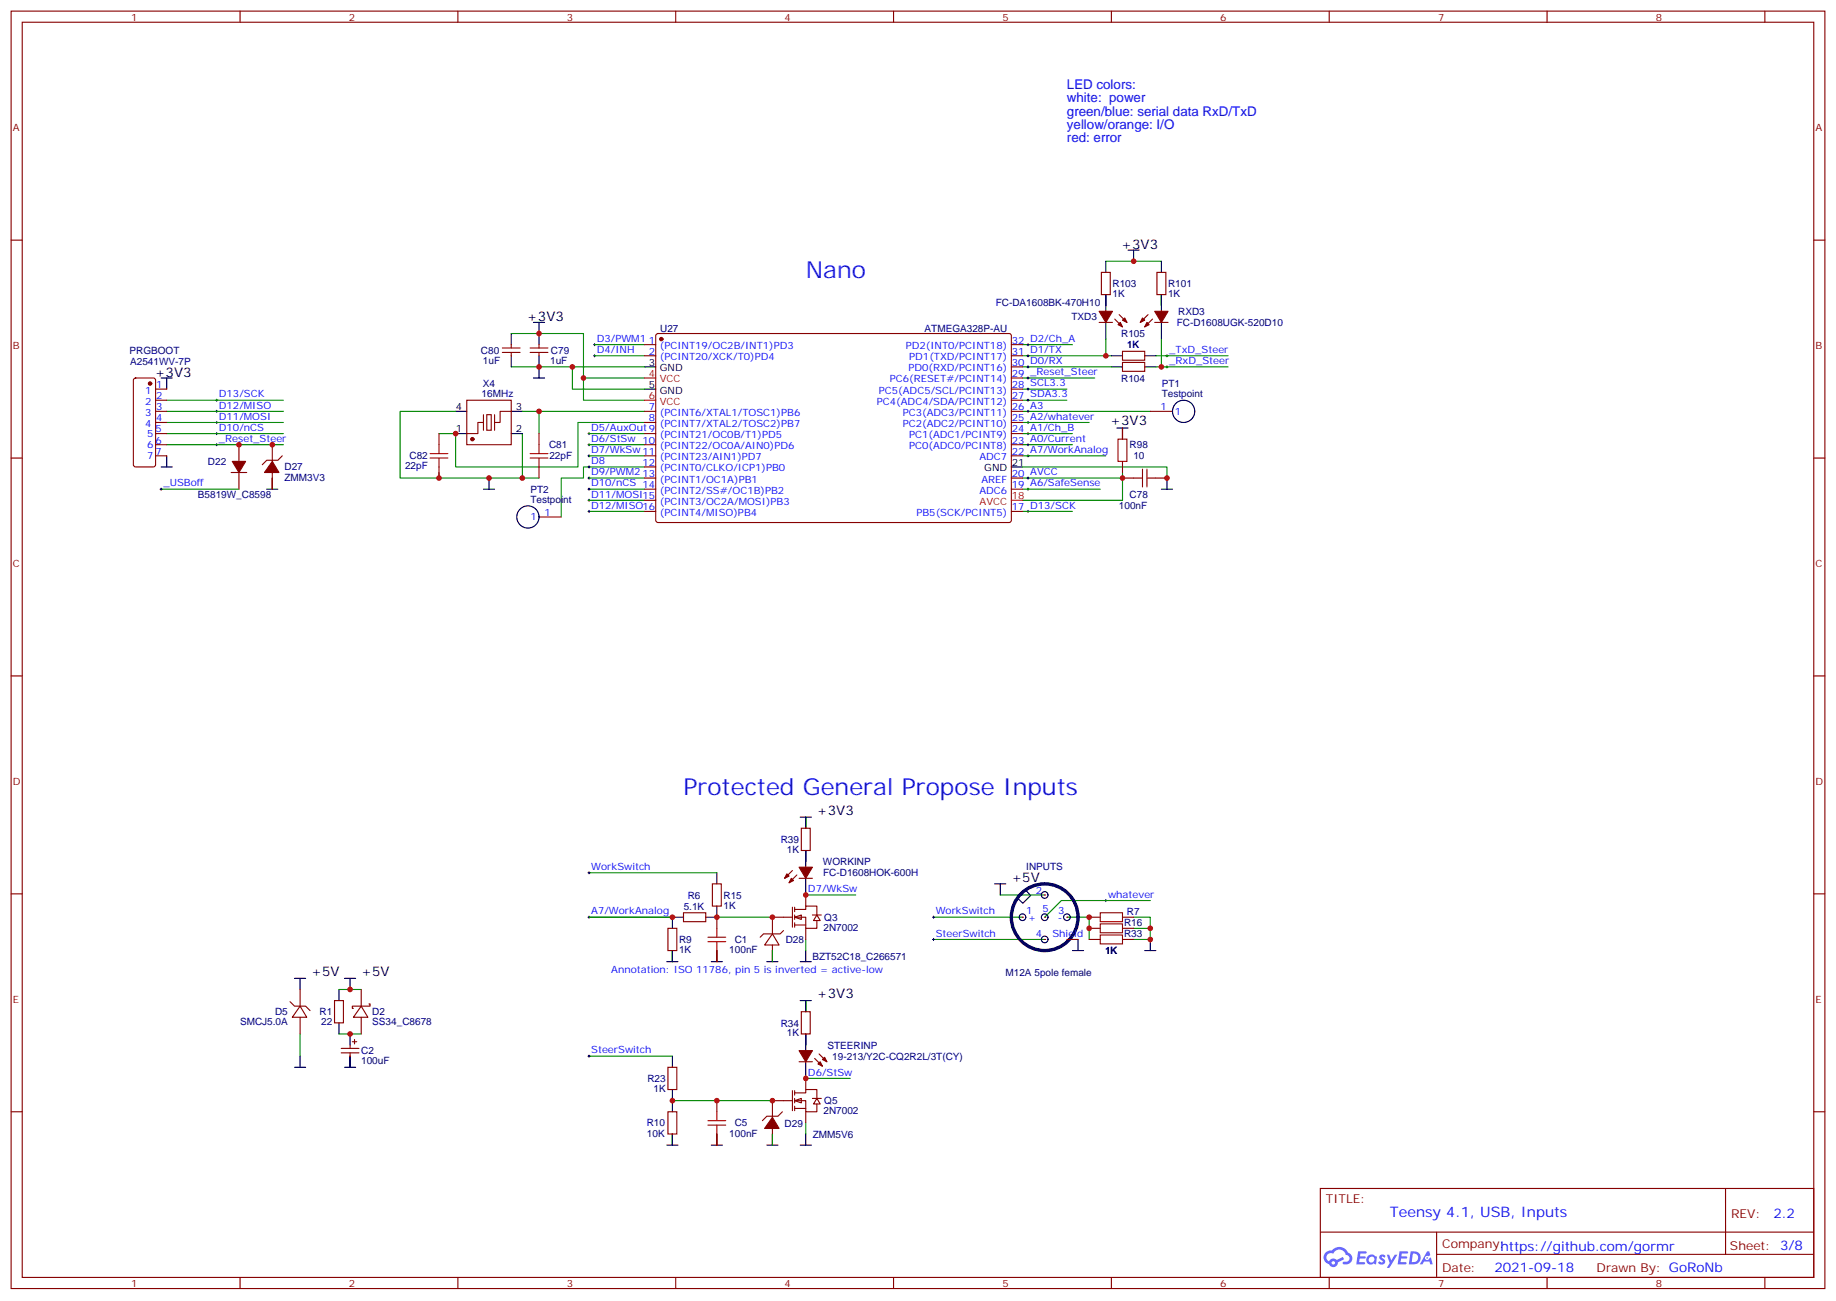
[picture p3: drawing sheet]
<svg xmlns="http://www.w3.org/2000/svg" width="583mm" height="413mm" viewBox="0 0 583 413" stroke-linecap="round" stroke-linejoin="round" font-family="sans-serif">
<g fill="none" stroke="#870000" stroke-width=".35">
<path d="M3.5 3.5h575.8v405.4h-575.8zM7.1 7.1h568.6v398.2h-568.6zM76.2 3.5v3.6M145.3 3.5v3.6M214.5 3.5v3.6M283.6 3.5v3.6M352.8 3.5v3.6M421.9 3.5v3.6M491.1 3.5v3.6M560.2 3.5v3.6M3.5 76.2h3.6M575.7 76.2h3.6"/>
<path d="M3.5 145.3h3.6M575.7 145.3h3.6M3.5 214.5h3.6M575.7 214.5h3.6M3.5 283.6h3.6M575.7 283.6h3.6M3.5 352.8h3.6M575.7 352.8h3.6M419.1 377.1h156.6v28.2h-156.6zM547.7 377.1v20.9M419.1 391h156.5M456 398h119.6"/>
<path d="M456 391v14.1M76.2 405.3v3.6M145.3 405.3v3.6M214.5 405.3v3.6M283.6 405.3v3.6M352.8 405.3v3.6M421.9 405.3v3.6M491.1 405.3v3.6M560.2 405.3v3.6"/>
</g>
<g fill="#5487ff">
<path d="M438.1 398.3a1.22 1.22 0 0 1 1.7 .3l-.4 .5a.47 .47 0 0 0-.3-.4 .47 .47 0 0 0-.5 .2l.1 .3a1.14 1.14 0 0 1 .8 1.7 1.14 1.14 0 0 1-1.9 0l-.2-.2 .5-.5 .7 .4a.29 .29 0 0 0 .3-.3 .29 .29 0 0 0-.2-.3 1.04 1.04 0 0 1-.6-1.7z"/>
<path d="M431.1 397h2.3l.4 .2-.2 .5-1.8 .1-.1 .8h1.5l.3 .4-.3 .4h-1.6l-.2 1.1h1.7l.2 .3-.2 .3-2.6 .1z"/>
<path d="M444.2 397.1l2.7 .1-.1 .5-1.8 .1-.2 .8h1.6l.3 .4-.4 .4h-1.6l-.1 1.1h1.7l.2 .3-.2 .3-2.7 .1z"/>
<path d="M453 397.1h.7l.3 1.2-.6 .3a.69 .69 0 0 0-1 .3 .69 .69 0 0 0 .4 1 .69 .69 0 0 0 .9-.7l.5-.2 .6 2.2h-.8l-.3-.9h-1.7l-.5 .9h-.8z"/>
<path d="M440.2 398.1h.8l.6 1.9 1.1-1.9h.9l-2.6 4.2h-.8l.9-1.5z"/>
<path d="M447.8 397.1l-.6 4.1h1.3a2.11 2.11 0 0 0 2.5-2.1 2.11 2.11 0 0 0-2.5-2zM448.5 397.8a1.43 1.43 0 0 1 1.6 1.6 1.43 1.43 0 0 1-2 1.1z"/>
<path d="M434.1 398.7a1.54 1.54 0 0 0-.1 2.1 1.54 1.54 0 0 0 2.1 .2l.7 .2 .3-2.3-.6-.3a1.49 1.49 0 0 0-2.4 .1zM434.3 399.7a.95 .95 0 0 1 1.9 0 .95 .95 0 0 1-1.9 0z"/>
<path d="M420.8 397.4a2.18 2.18 0 0 0 1.1 3.7 1.44 1.44 0 0 0 1.6 1 1.44 1.44 0 0 0 1.2-1.5l2-1-.5-.8-1.9 1a1.47 1.47 0 0 0-2.4 .4 1.39 1.39 0 0 1-.7-1.9 1.39 1.39 0 0 1 2-.5 2.12 2.12 0 0 1 2.2-1.3 2.12 2.12 0 0 1 1.9 1.7 1.14 1.14 0 0 1 1 1.4 1.14 1.14 0 0 1-1.6 .8 .43 .43 0 0 0-.5 .3 .43 .43 0 0 0 .4 .5 1.98 1.98 0 0 0 2.5-1.2 1.98 1.98 0 0 0-1.2-2.5 3.1 3.1 0 0 0-5.3-.7l-.9 .1zM422.7 400.7a.55 .55 0 0 1 1.1 0 .55 .55 0 0 1-1.1 0z"/>
<circle cx="453" cy="399.2" r=".26"/>
</g>
<g fill="none" stroke="#008700" stroke-width=".35">
<path d="M351 93.5v3.5M351 82.9h17.7M368.7 93.5v3.5M162.3 105.8h22.9v14.1M162.3 116.4h19.4M188.7 112.9h15.9M188.7 109.4h15.9M204.6 116.4h-22.9v7.1h22.9M204.6 119.9h-19.4v7.1h19.4M324.6 116.4h28.2M324.6 112.9h28.2M324.6 109.4h15.8"/>
<path d="M324.6 119.9h22.9M351 107.6v5.3M366.9 116.4h22.9M366.9 112.9h22.9M368.7 107.6v8.8M52.9 137.6h37.1M52.9 127h37.1M52.9 130.5h37.1M52.9 134.1h37.1M144.6 130.5h-17.6v21.2h44.1M165.8 137.6v14.1M165.8 130.5h38.8"/>
<path d="M171.1 130.5v7.1M187 137.6h17.6M204.6 134.1h-21.2v14.1h-38.8v-10.6h-5.3M324.6 137.6h15.8M324.6 123.5h14.1M324.6 127h14.1M324.6 130.5h40.5M324.6 134.1h21.1M356.3 135.8v3.5M51.2 155.2h24.6M52.9 141.1h37.1M86.4 151.7v3.5"/>
<path d="M139.3 149.9v1.8M187 158.7h17.6M187 141.1h17.6M187 144.6h17.6M187 151.7h17.6M187 155.2h17.6M204.6 148.2h-19.4v3.5h-7v12.3M324.6 151.7h31.7M324.6 148.2h45.8v3.5M324.6 141.1h15.8M324.6 144.6h26.4M324.6 155.2h24.6"/>
<path d="M356.3 149.9v8.8h-31.7M187 162.3h17.6M324.6 162.3h15.8M255.8 259.3v3.5M187 276.9h40.5M255.8 269.9v3.5M187 291h26.4M227.5 291h17.7M255.8 298.1v3.5M255.8 284h15.8M296.3 291h28.3M296.3 298.1h35.3"/>
<path d="M317.5 284h14.1M338.7 291h7v7.1M359.8 291h5.3v7.1h-5.3M359.8 294.6h5.3M365.1 285.7h-28.2l-5.3 5.3M107.6 314h7.1M213.4 301.6v3.6M227.5 301.6v3.6M255.8 317.5v3.5M95.2 328.1v7M107.6 328.1h7.1M111.1 335.1v3.6"/>
<path d="M187 335.1h26.4M255.8 328.1v3.5M213.4 349.2h31.8M213.4 359.8v3.6M227.5 359.8v3.6M255.8 356.3v3.5M255.8 342.2h14.1"/>
</g>
<g fill="none" stroke="#000" stroke-width=".35">
<path d="M358.1 79.4h3.5M359.8 79.4v3.5M51.2 119.9h3.5M52.9 119.9v3.6M169.3 102.3h3.6M169.3 119.9h3.6M171.1 102.3v3.5M171.1 116.4v3.5M354.5 135.8h3.6M356.3 135.8v3.5M51.2 148.2h3.5M52.9 144.6v3.6"/>
<path d="M84.7 155.2h3.5M86.4 151.7v3.5M153.5 155.2h3.5M155.2 151.7v3.5M368.7 155.2h3.5M370.4 151.7v3.5M254 259.3h3.5M255.8 259.3v3.5M315.7 280.5h3.6M317.5 280.5v3.5M342.2 298.1v3.5M365.1 298.1v3.5"/>
<path d="M93.5 310.4h3.5M95.2 310.4v3.6M107.6 314v3.5M109.4 310.4h3.5M111.1 310.4v3.6M211.7 305.2h3.5M213.4 301.6v3.6M225.8 305.2h3.5M227.5 301.6v3.6M254 305.2h3.5M254 317.5h3.5M255.8 301.6v3.6"/>
<path d="M255.8 317.5v3.5M340.4 301.6h3.6M363.4 301.6h3.5M93.5 338.7h3.5M95.2 335.1v3.6M107.6 324.6v3.5M109.4 338.7h3.5M111.1 328.1v3.5M111.1 335.1v3.6M213.4 359.8v3.6M227.5 359.8v3.6M255.8 359.8v3.6"/>
<path d="M211.7 363.4h3.5M225.8 363.4h3.5M254 363.4h3.5"/>
</g>
<g fill="none" stroke="#000" stroke-width=".32">
<path d="M188.4 112.9h.7M188.4 109.4h.7M188.7 109v.7M188.7 112.5v.7M326 116.4h.7M326 112.9h.7M326 109.4h.7M326 119.9h.7M326.3 109v.7M326.3 112.5v.7M326.3 116.1v.7M326.3 119.6v.7"/>
<path d="M370.1 116.4h.7M370.1 112.9h.7M370.4 112.5v.7M370.4 116.1v.7M68.4 127h.7M68.4 134.1h.7M68.4 130.5h.7M68.4 137.6h.7M68.8 126.6v.8M68.8 130.2v.7M68.8 133.7v.7M68.8 137.2v.7"/>
<path d="M186.6 137.6h.7M187 137.2v.7M326 127h.7M326 134.1h.7M326 130.5h.7M326 137.6h.7M326 123.5h.7M326.3 123.1v.7M326.3 126.6v.8M326.3 130.2v.7M326.3 133.7v.7M326.3 137.2v.7"/>
<path d="M50.8 155.2h.7M51.2 154.9v.7M68.4 141.1h.7M68.8 140.8v.7M186.6 158.7h.7M186.6 151.7h.7M186.6 144.6h.7M186.6 141.1h.7M186.6 155.2h.7M187 140.8v.7M187 144.3v.7M187 151.3v.7"/>
<path d="M187 154.9v.7M187 158.4v.7M326 151.7h.7M326 144.6h.7M326 141.1h.7M326 155.2h.7M326.3 140.8v.7M326.3 144.3v.7M326.3 151.3v.7M326.3 154.9v.7M186.6 162.3h.7M187 161.9v.7"/>
<path d="M326 162.3h.7M326.3 161.9v.7M186.6 276.9h.7M187 276.6v.7M186.6 291h.7M187 290.7v.7M255.4 284h.7M255.8 283.6v.7M296 291h.7M296 298.1h.7M296.3 290.7v.7M296.3 297.7v.7"/>
<path d="M350.7 285.7h.7M351 285.4v.7M186.6 335.1h.7M187 334.8v.7M255.4 342.2h.7M255.8 341.8v.7"/>
</g>
<g fill="none" stroke="#870000" stroke-width=".35">
<path d="M92.1 317.9l1.4 1.4h3.5l1.4 1.4M95.2 319.3l2.2 3.5h-4.6zM95.2 314v5.3M106.2 317.5h2.8v7.1h-2.8zM114.7 319.3l2.1 3.5h-4.6zM114.7 319.3h-2.9v.7h.4M114.7 314v5.3M117.1 318.6h.4v.7h-2.8M95.2 322.8v5.3M108.3 332.7h5.6M108.3 334.1h5.6M111.1 331.6v1.1"/>
<path d="M111.1 334.1v1M111.8 330.6h1.4M112.5 329.8v1.5M114.7 322.8v5.3M227.5 349.2v3.6M227.5 359.8v3.6"/>
</g>
<path d="M224.7 357h5.7M224.7 355.6h5.7M227.5 352.8v2.8M227.5 357v2.8" fill="none" stroke="#a10000" stroke-width=".35"/>
<circle cx="331.6" cy="291" r="10.6" fill="none" stroke="#000" stroke-width="1.1"/>
<g fill="#870000">
<circle cx="324.6" cy="291" r=".18"/>
<circle cx="338.7" cy="291" r=".18"/>
<circle cx="331.6" cy="298.1" r=".18"/>
<circle cx="331.6" cy="291" r=".18"/>
<circle cx="331.6" cy="284" r=".18"/>
</g>
<g fill="none" stroke="#000" stroke-width=".35">
<path d="M325.7 282.6l1.4 1.6-2.4 2.4-1.6-1.5M213.4 335.1v3.6M213.4 345.7v7.1M213.4 359.8v3.6"/>
<circle cx="324.6" cy="291" r="1.06"/>
<circle cx="331.6" cy="284" r="1.06"/>
<circle cx="331.6" cy="291" r="1.06"/>
<circle cx="331.6" cy="298.1" r="1.06"/>
<circle cx="338.7" cy="291" r="1.06"/>
</g>
<path d="M338.7 298.1h3.5M212 338.7h2.8v7h-2.8zM212 352.8h2.8v7h-2.8z" fill="none" stroke="#870000" stroke-width=".35"/>
<g fill="#fff" stroke="#870000" stroke-width=".35">
<path d="M252.2 349.2l2.2-.7v1.5z"/>
<path d="M259.3 348.5l1 1.8h-2.1z"/>
</g>
<path d="M212 294.6h2.8v7h-2.8zM245.2 349.2h6.3M251.5 346.1v6.3M252.2 346.8h3.6v-1.1h3.5v2.8M252.2 349.2h3.6v3.6h3.5v-2.5M252.2 351.7h3.6M252.2 346.1v1.4M252.2 348.5v1.5M252.2 351v1.4M255.8 342.2v3.5M255.8 352.8v3.5M257.9 348.5h2.8" fill="none" stroke="#870000" stroke-width=".35"/>
<path d="M213.4 291v3.6M213.4 301.6v3.6" fill="none" stroke="#000" stroke-width=".35"/>
<g fill="#fff" stroke="#870000" stroke-width=".35">
<path d="M252.2 291l2.2-.7v1.4z"/>
<path d="M259.3 290.3l1 1.8h-2.1z"/>
</g>
<g fill="none" stroke="#870000" stroke-width=".35">
<path d="M349.6 86.4h2.8v7.1h-2.8zM355.2 99.8l2.5 2.5M364.4 99.8l-2.5 2.5M367.2 86.4h2.9v7.1h-2.9zM159.5 110.4h5.6M159.5 111.8h5.6M162.3 109.4v1M162.3 111.8v1.1M168.3 110.4h5.6M168.3 111.8h5.6M171.1 109.4v1M171.1 111.8v1.1"/>
<path d="M204.6 109.4h3.5M204.6 112.9h3.5M208.4 106l.4-.2 111.8 .1 .4 .6v58.9l-.7 .4-111.7-.1-.5-.6v-58.6zM321 109.4h3.6M321 112.9h3.6M321 119.9h3.6M321 116.4h3.6M348.9 102.3h4.2M353.8 101.2l2.5 2.5M356.3 111.5h7.1v2.8h-7.1zM356.3 115h7.1v2.8h-7.1zM365.8 101.2l-2.4 2.5"/>
<path d="M366.5 102.3h4.3M42.6 120.2l.4-.3h5.7l.6 .5 .1 27.1-.2 .5-.5 .2h-5.7l-.5-.3-.2-.4v-26.9zM49.4 130.5h3.5M49.4 134.1h3.5M49.4 137.6h3.5M49.4 127h3.5M49.4 123.5h3.5M139.3 137.6v3.5M148.2 127h14.1v14.1h-14.1zM153.5 134.1h-1.8v3.5h-3.5M154.5 131.6h1.4v4.9h-1.4zM162.3 130.5h-3.6v3.6h-1.7"/>
<path d="M171.1 137.6v3.5M204.6 130.5h3.5M204.6 134.1h3.5M204.6 137.6h3.5M321 130.5h3.6M321 134.1h3.6M321 137.6h3.6M321 127h3.6M321 123.5h3.6M356.3 135.8v3.5M365.1 130.5h7.1M49.4 141.1h3.5"/>
<path d="M49.4 144.6h3.5M73.4 149.9h4.9M75.8 141.1v5.3M75.8 149.9v5.3M86.4 141.1v5.3M86.4 149.9v5.3M89.6 144.6l-1.4 1.4h-3.5l-1.4 1.5M139.3 148.2v3.5M171.1 148.2v3.5M204.6 141.1h3.5M204.6 144.6h3.5M204.6 148.2h3.5"/>
<path d="M204.6 151.7h3.5M204.6 155.2h3.5M204.6 158.7h3.5M321 141.1h3.6M321 144.6h3.6M321 151.7h3.6M321 155.2h3.6M356.3 151.7h3.5M356.3 146.4v3.5M366.9 151.7h3.5M171.1 164h7.1M204.6 162.3h3.5"/>
<path d="M321 162.3h3.6M251.5 276.2l-2.4 2.5M252.9 277.6l-2.4 2.5M253.6 278.7h4.3M254.4 262.8h2.8v7.1h-2.8zM217 289.6h7v2.9h-7zM226.1 280.5h2.9v7h-2.9zM227.5 291v3.6M245.2 296.3l2.1 3.6h-4.6zM245.2 299.9v5.3M248.7 295.3l-1.1 1h-5.2l-1.1 1.1M251.5 287.9v6.3"/>
<path d="M251.5 291h-6.3v5.3M252.2 288.6h3.6v-1.1h3.5v2.8M252.2 291h3.6v3.6h3.5v-2.5M252.2 293.5h3.6M252.2 287.9v1.4M252.2 290.3v1.4M252.2 292.8v1.4M255.8 284v3.5M255.8 294.6v3.5M257.9 290.3h2.8M345.7 291h3.5M345.7 294.6h3.5"/>
<path d="M345.7 298.1h3.5M356.3 291h3.5M356.3 294.6h3.5M356.3 298.1h3.5M227.5 301.6v3.6M253.6 336.9h4.3M254.4 321h2.8v7.1h-2.8zM258.6 335.8l2.5 2.5M260 334.4l2.5 2.5M245.2 349.2v5.3M245.2 358.1v5.3M248.4 352.8l-1.5 1.4h-3.5l-1.4 1.4"/>
</g>
<g fill="none" stroke="#a10000" stroke-width=".35">
<path d="M354.9 139.3h2.8v7.1h-2.8zM136.5 143.9h5.7M136.5 145.3h5.7M139.3 141.1v2.8M139.3 145.3v2.9M168.3 143.9h5.6M168.3 145.3h5.6M171.1 141.1v2.8M171.1 145.3v2.9M359.8 151.7h2.9M362.7 148.9v5.6M364.1 151.7h2.8"/>
<path d="M364.1 148.9v5.6M224.7 298.8h5.7M224.7 297.4h5.7M227.5 294.6v2.8M227.5 298.8v2.8M349.2 289.6h7.1v2.9h-7.1zM349.2 293.2h7.1v2.8h-7.1zM349.2 296.7h7.1v2.8h-7.1z"/>
</g>
<g fill="none" stroke="#000" stroke-width=".35">
<path d="M351 82.9v3.5M351 93.5v5.3M368.7 82.9v3.5M368.7 93.5v5.3M162.3 105.8v3.6M162.3 112.9v3.5M171.1 105.8v3.6M171.1 112.9v3.5M204.6 116.4h3.5M351 102.3v5.3M352.8 116.4h3.5M352.8 112.9h3.5"/>
<path d="M363.4 116.4h3.5M363.4 112.9h3.5M368.7 102.3v5.3M144.6 137.6h3.6M144.6 130.5h3.6M162.3 137.6h3.5M162.3 130.5h3.5M204.6 123.5h3.5M321 148.2h3.6M255.8 259.3v3.5M227.5 276.9v3.6M255.8 269.9v5.3"/>
<path d="M255.8 278.7v5.3M213.4 291h3.6M227.5 287.5v3.5h-3.5M243.4 305.2h3.5M245.2 301.6v3.6M255.8 317.5v3.5M255.8 328.1v5.3M255.8 336.9v5.3M245.2 359.8v3.6M243.4 363.4h3.5"/>
<circle cx="375.7" cy="130.5" r="3.5"/>
<circle cx="167.6" cy="164" r="3.5"/>
</g>
<g fill="#870000" stroke="#870000" stroke-width=".35">
<path d="M348.9 98.8h4.2l-2.1 3.5z"/>
<path d="M354.9 103l.7-.7 .7 1.4z"/>
<path d="M357 100.9l.7 1.4-1.4-.7z"/>
<path d="M366.5 98.8h4.3l-2.1 3.5z"/>
<path d="M364.1 102.3l.7 .7-1.4 .7z"/>
<path d="M362.7 100.9l.7 .7-1.5 .7z"/>
<path d="M253.6 333.4h4.3l-2.1 3.5z"/>
<path d="M259.6 337.6l.7-.7 .8 1.4z"/>
<path d="M261.1 336.2l.7-.7 .7 1.4z"/>
<path d="M253.6 275.2h4.3l-2.1 3.5z"/>
<path d="M251.2 278.7l.7 .7-1.4 .7z"/>
<path d="M249.8 277.3l.7 .7-1.4 .7z"/>
<path d="M73.7 146.4h4.3l-2.2 3.5z"/>
<path d="M86.4 146.4l2.1 3.5h-4.5z"/>
<path d="M245.2 354.5l2.1 3.6h-4.6z"/>
<circle cx="209.9" cy="107.6" r=".53"/>
<circle cx="149.9" cy="139.3" r=".53"/>
<circle cx="47.6" cy="121.7" r=".53"/>
</g>
<path d="M204.6 119.9h3.5M204.6 127h3.5M321 158.7h3.6" fill="none" stroke="#f00" stroke-width=".35"/>
<path d="M153.5 131.6v4.9M157 131.6v4.9" fill="none" stroke="#871200" stroke-width=".35"/>
<path d="M245.2 301.6v3.6M245.2 359.8v3.6" fill="none" stroke="#008700" stroke-width=".35"/>
<path d="M186.6 148.2h.7M187 147.8v.7" fill="none" stroke="#000" stroke-width=".32"/>
<g fill="#c00">
<circle cx="111.1" cy="328.1" r=".88"/>
<circle cx="111.1" cy="314" r=".88"/>
<circle cx="227.5" cy="349.2" r=".88"/>
<circle cx="213.4" cy="349.2" r=".88"/>
<circle cx="213.4" cy="291" r=".88"/>
<circle cx="227.5" cy="291" r=".88"/>
<circle cx="144.6" cy="137.6" r=".88"/>
<circle cx="171.1" cy="130.5" r=".88"/>
<circle cx="351" cy="112.9" r=".88"/>
<circle cx="368.7" cy="116.4" r=".88"/>
<circle cx="359.8" cy="82.9" r=".88"/>
<circle cx="165.8" cy="151.7" r=".88"/>
<circle cx="139.3" cy="151.7" r=".88"/>
<circle cx="171.1" cy="116.4" r=".88"/>
<circle cx="181.7" cy="116.4" r=".88"/>
<circle cx="171.1" cy="105.8" r=".88"/>
<circle cx="185.2" cy="119.9" r=".88"/>
<circle cx="356.3" cy="151.7" r=".88"/>
<circle cx="155.2" cy="151.7" r=".88"/>
<circle cx="370.4" cy="151.7" r=".88"/>
<circle cx="345.7" cy="291" r=".88"/>
<circle cx="345.7" cy="294.6" r=".88"/>
<circle cx="255.8" cy="342.2" r=".88"/>
<circle cx="255.8" cy="284" r=".88"/>
<circle cx="75.8" cy="141.1" r=".88"/>
<circle cx="365.1" cy="298.1" r=".88"/>
<circle cx="365.1" cy="294.6" r=".88"/>
<circle cx="86.4" cy="141.1" r=".88"/>
<circle cx="245.2" cy="291" r=".88"/>
<circle cx="245.2" cy="349.2" r=".88"/>
</g>
<g font-size="7.4" fill="#00f">
<text x="255.8" y="88.2">Nano</text>
<text x="217" y="252.2">Protected General Propose Inputs</text>
</g>
<text font-size="4.6" fill="#00f" x="441.2" y="386.1">Teensy 4.1, USB, Inputs</text>
<g font-size="4.2" fill="#00f">
<text x="338.7" y="28.2">LED colors:</text>
<text x="338.7" y="32.5">white: power</text>
<text x="338.7" y="36.7">green/blue: serial data RxD/TxD</text>
<text x="338.7" y="40.9">yellow/orange: I/O</text>
<text x="338.7" y="45.2">red: error</text>
<text x="562.9" y="386.4">2.2</text>
<text x="474.4" y="403.7">2021-09-18</text>
</g>
<g font-size="4.2">
<text x="355.9" y="79">+3V3</text>
<text x="167.3" y="102">+3V3</text>
<text x="49.1" y="119.6">+3V3</text>
<text x="352.4" y="134.7">+3V3</text>
<text x="259.3" y="258.6">+3V3</text>
<text x="321" y="279.8">+5V</text>
<text x="98.8" y="309.7">+5V</text>
<text x="114.7" y="309.7">+5V</text>
<text x="259.3" y="316.8">+3V3</text>
</g>
<g font-size="3.9" fill="#800">
<text x="420.9" y="381.7">TITLE:</text>
<text x="549.5" y="386.4">REV:</text>
<text x="457.8" y="395.9">Company:https://github.com/gormr</text>
<text x="549.1" y="396.5">Sheet: 3/8</text>
<text x="457.8" y="403.6">Date:</text>
<text x="506.8" y="403.7">Drawn By: GoRoNb</text>
</g>
<g font-size="3.2" fill="#800">
<text x="41.6" y="6.5">1</text>
<text x="110.8" y="6.5">2</text>
<text x="179.9" y="6.5">3</text>
<text x="249.1" y="6.5">4</text>
<text x="318.2" y="6.5">5</text>
<text x="387.3" y="6.5">6</text>
<text x="456.5" y="6.5">7</text>
<text x="525.6" y="6.5">8</text>
<text x="4.1" y="41.6">A</text>
<text x="576.3" y="41.6">A</text>
<text x="4.1" y="110.8">B</text>
<text x="576.3" y="110.8">B</text>
<text x="4.1" y="179.9">C</text>
<text x="576.3" y="179.9">C</text>
<text x="4.1" y="249.1">D</text>
<text x="576.3" y="249.1">D</text>
<text x="4.1" y="318.2">E</text>
<text x="576.3" y="318.2">E</text>
<text x="41.6" y="408.3">1</text>
<text x="110.8" y="408.3">2</text>
<text x="179.9" y="408.3">3</text>
<text x="249.1" y="408.3">4</text>
<text x="318.2" y="408.3">5</text>
<text x="387.3" y="408.3">6</text>
<text x="456.5" y="408.3">7</text>
<text x="525.6" y="408.3">8</text>
</g>
<g font-size="3.2" fill="#000080">
<text x="353.1" y="94.3">1K</text>
<text x="353.1" y="91.1">R103</text>
<text x="370.8" y="94.3">1K</text>
<text x="370.8" y="91.1">R101</text>
<text x="316.1" y="97">FC-DA1608BK-470H10</text>
<text x="340.1" y="101.7">TXD3</text>
<text x="374" y="99.9">RXD3</text>
<text x="209.6" y="105.2">U27</text>
<text x="293.5" y="105.2">ATMEGA328P-AU</text>
<text x="355.9" y="106.9">R105</text>
<text x="373.5" y="103.5">FC-D1608UGK-520D10</text>
<text x="41.1" y="112.3">PRGBOOT</text>
<text x="152.7" y="112.3">C80</text>
<text x="174.9" y="112.3">C79</text>
<text x="357.7" y="110.4">1K</text>
<text x="41.3" y="115.8">A2541WV-7P</text>
<text x="153.3" y="115.5">1uF</text>
<text x="174.6" y="115.5">1uF</text>
<text x="152.9" y="125.9">16MHz</text>
<text x="153.2" y="122.8">X4</text>
<text x="355.9" y="121.1">R104</text>
<text x="368.7" y="125.9">Testpoint</text>
<text x="368.7" y="122.8">PT1</text>
<text x="174.3" y="142.2">C81</text>
<text x="358.6" y="142.3">R98</text>
<text x="66" y="147.5">D22</text>
<text x="90.3" y="149.3">D27</text>
<text x="128.6" y="149">22pF</text>
<text x="130" y="145.8">C82</text>
<text x="174.4" y="145.8">22pF</text>
<text x="359.8" y="145.8">10</text>
<text x="90.3" y="152.5">ZMM3V3</text>
<text x="62.8" y="158">B5819W_C8598</text>
<text x="168.4" y="159.5">Testpoint</text>
<text x="168.4" y="156.3">PT2</text>
<text x="355.2" y="161.7">100nF</text>
<text x="358.6" y="158.1">C78</text>
<text x="247.8" y="267.5">R39</text>
<text x="249.8" y="270.6">1K</text>
<text x="261.2" y="274.6">WORKINP</text>
<text x="261.3" y="278.1">FC-D1608HOK-600H</text>
<text x="325.8" y="276.2">INPUTS</text>
<text x="218.3" y="285.3">R6</text>
<text x="229.7" y="285.1">R15</text>
<text x="217" y="288.7">5.1K</text>
<text x="229.7" y="288.3">1K</text>
<text x="261.7" y="292.2">Q3</text>
<text x="356.8" y="293.9">R16</text>
<text x="357.7" y="290.4">R7</text>
<text x="215.5" y="299.3">R9</text>
<text x="233.2" y="299.2">C1</text>
<text x="249.4" y="299.2">D28</text>
<text x="261.4" y="295.4">2N7002</text>
<text x="356.8" y="297.5">R33</text>
<text x="215.5" y="302.4">1K</text>
<text x="231.5" y="302.4">100nF</text>
<text x="257.9" y="304.6">BZT52C18_C266571</text>
<text x="350.8" y="302.8">1K</text>
<text x="319.2" y="309.8">M12A 5pole female</text>
<text x="87.3" y="322.2">D5</text>
<text x="101.4" y="322.2">R1</text>
<text x="118.2" y="322.2">D2</text>
<text x="76.2" y="325.4">SMCJ5.0A</text>
<text x="101.9" y="325.3">22</text>
<text x="118.2" y="325.3">SS34_C8678</text>
<text x="247.8" y="325.7">R34</text>
<text x="249.8" y="328.9">1K</text>
<text x="114.7" y="334.5">C2</text>
<text x="262.7" y="332.8">STEERINP</text>
<text x="114.7" y="337.7">100uF</text>
<text x="264.2" y="336.3">19-213/Y2C-CQ2R2L/3T(CY)</text>
<text x="205.5" y="343.4">R23</text>
<text x="207.4" y="346.5">1K</text>
<text x="261.4" y="353.6">2N7002</text>
<text x="261.7" y="350.4">Q5</text>
<text x="205.3" y="357.4">R10</text>
<text x="233.2" y="357.4">C5</text>
<text x="249.1" y="357.5">D29</text>
<text x="205.3" y="360.6">10K</text>
<text x="231.5" y="360.6">100nF</text>
<text x="258" y="361">ZMM5V6</text>
</g>
<g font-size="3.2" fill="#00f">
<text x="189.4" y="108.5">D3/PWM1</text>
<text x="189.4" y="112">D4/INH</text>
<text x="205.9" y="109">1</text>
<text x="205.9" y="112.5">2</text>
<text x="209.4" y="110.8">(PCINT19/OC2B/INT1)PD3</text>
<text x="287.5" y="110.8">PD2(INT0/PCINT18)</text>
<text x="321.2" y="112.5">31 D1/TX</text>
<text x="321.2" y="109">32 D2/Ch_A</text>
<text x="371.1" y="112">_TxD_Steer</text>
<text x="209.4" y="114.3">(PCINT20/XCK/T0)PD4</text>
<text x="288.4" y="117.8">PD0(RXD/PCINT16)</text>
<text x="288.6" y="114.3">PD1(TXD/PCINT17)</text>
<text x="321.2" y="119.6">29 _Reset_Steer</text>
<text x="321.2" y="116.1">30 D0/RX</text>
<text x="371.1" y="115.5">_RxD_Steer</text>
<text x="46.1" y="124.9">1</text>
<text x="49.6" y="123.1">1</text>
<text x="279" y="124.9">PC5(ADC5/SCL/PCINT13)</text>
<text x="282.5" y="121.4">PC6(RESET#/PCINT14)</text>
<text x="321.2" y="123.1">28 SCL3.3</text>
<text x="46.1" y="128.4">2</text>
<text x="46.1" y="131.9">3</text>
<text x="49.6" y="126.6">2</text>
<text x="49.6" y="130.2">3</text>
<text x="69.5" y="126.1">D13/SCK</text>
<text x="69.5" y="129.6">D12/MISO</text>
<text x="205.9" y="130.2">7</text>
<text x="209.4" y="131.9">(PCINT6/XTAL1/TOSC1)PB6</text>
<text x="278.4" y="128.4">PC4(ADC4/SDA/PCINT12)</text>
<text x="286.6" y="131.9">PC3(ADC3/PCINT11)</text>
<text x="321.2" y="130.2">26 A3</text>
<text x="321.2" y="126.6">27 SDA3.3</text>
<text x="368.4" y="130.2">1</text>
<text x="372.9" y="131.6">1</text>
<text x="46.1" y="135.5">4</text>
<text x="49.4" y="137.2">5</text>
<text x="49.6" y="133.7">4</text>
<text x="69.5" y="133.2">D11/MOSI</text>
<text x="69.5" y="136.7">D10/nCS</text>
<text x="187.7" y="136.7">D5/AuxOut9</text>
<text x="205.9" y="133.7">8</text>
<text x="209.4" y="135.5">(PCINT7/XTAL2/TOSC2)PB7</text>
<text x="286.6" y="135.5">PC2(ADC2/PCINT10)</text>
<text x="321.2" y="137.2">24 A1/Ch_B</text>
<text x="321.2" y="133.7">25 A2/whatever</text>
<text x="46.7" y="138.6">5</text>
<text x="46.7" y="142.2">6</text>
<text x="49.4" y="140.8">6</text>
<text x="69.5" y="140.2">_Reset_Steer</text>
<text x="187.7" y="143.8">D7/WkSw11</text>
<text x="187.7" y="140.2">D6/StSw 10</text>
<text x="209.4" y="139">(PCINT21/OC0B/T1)PD5</text>
<text x="209.4" y="142.5">(PCINT22/OC0A/AIN0)PD6</text>
<text x="288.6" y="142.5">PC0(ADC0/PCINT8)</text>
<text x="288.6" y="139">PC1(ADC1/PCINT9)</text>
<text x="321.2" y="140.8">23 A0/Current</text>
<text x="46.7" y="145.7">7</text>
<text x="49.4" y="144.3">7</text>
<text x="187.7" y="147.3">D8</text>
<text x="203.9" y="147.8">12</text>
<text x="209.4" y="146">(PCINT23/AIN1)PD7</text>
<text x="209.4" y="149.6">(PCINT0/CLKO/ICP1)PB0</text>
<text x="310.9" y="146">ADC7</text>
<text x="321.2" y="144.3">22 A7/WorkAnalog</text>
<text x="51.9" y="154.3">_USBoff</text>
<text x="187.7" y="150.8">D9/PWM2</text>
<text x="187.7" y="154.3">D10/nCS 14</text>
<text x="203.9" y="151.3">13</text>
<text x="209.4" y="153.1">(PCINT1/OC1A)PB1</text>
<text x="311.5" y="153.1">AREF</text>
<text x="321.2" y="154.9">19 A6/SafeSense</text>
<text x="321.2" y="151.3">20 AVCC</text>
<text x="187.7" y="161.4">D12/MISO16</text>
<text x="187.7" y="157.9">D11/MOSI15</text>
<text x="209.4" y="156.6">(PCINT2/SS#/OC1B)PB2</text>
<text x="209.4" y="160.2">(PCINT3/OC2A/MOSI)PB3</text>
<text x="310.9" y="156.6">ADC6</text>
<text x="321.2" y="161.9">17 D13/SCK</text>
<text x="168.4" y="165.1">1</text>
<text x="172.9" y="163.7">1</text>
<text x="209.4" y="163.7">(PCINT4/MISO)PB4</text>
<text x="290.9" y="163.7">PB5(SCK/PCINT5)</text>
<text x="187.7" y="276">WorkSwitch</text>
<text x="256.5" y="283.1">D7/WkSw</text>
<text x="328.8" y="283.6">2</text>
<text x="351.7" y="284.9">whatever</text>
<text x="187.7" y="290.2">A7/WorkAnalog</text>
<text x="297" y="290.2">WorkSwitch</text>
<text x="325.7" y="290">1</text>
<text x="326.3" y="292.1">+</text>
<text x="330.9" y="289.3">5</text>
<text x="335.8" y="292.1">-</text>
<text x="335.8" y="290">3</text>
<text x="297" y="297.2">SteerSwitch</text>
<text x="328.8" y="297.4">4</text>
<text x="334.1" y="297.4">Shield</text>
<text x="194" y="308.7">Annotation: ISO 11786, pin 5 is inverted = active-low</text>
<text x="187.7" y="334.3">SteerSwitch</text>
<text x="256.5" y="341.3">D6/StSw</text>
</g>
<g font-size="3.2">
<text x="205.9" y="116.1">3</text>
<text x="209.4" y="117.8">GND</text>
<text x="205.9" y="123.1">5</text>
<text x="209.4" y="124.9">GND</text>
<text x="144.7" y="130.2">4</text>
<text x="163.7" y="130.2">3</text>
<text x="144.7" y="137.2">1</text>
<text x="163.7" y="137.2">2</text>
<text x="312.4" y="149.6">GND</text>
<text x="321.2" y="147.8">21</text>
</g>
<g font-size="3.2" fill="#f00">
<text x="205.9" y="119.6">4</text>
<text x="209.4" y="121.4">VCC</text>
<text x="205.9" y="126.6">6</text>
<text x="209.4" y="128.4">VCC</text>
<text x="311" y="160.2">AVCC</text>
<text x="321.2" y="158.4">18</text>
</g>
</svg>
